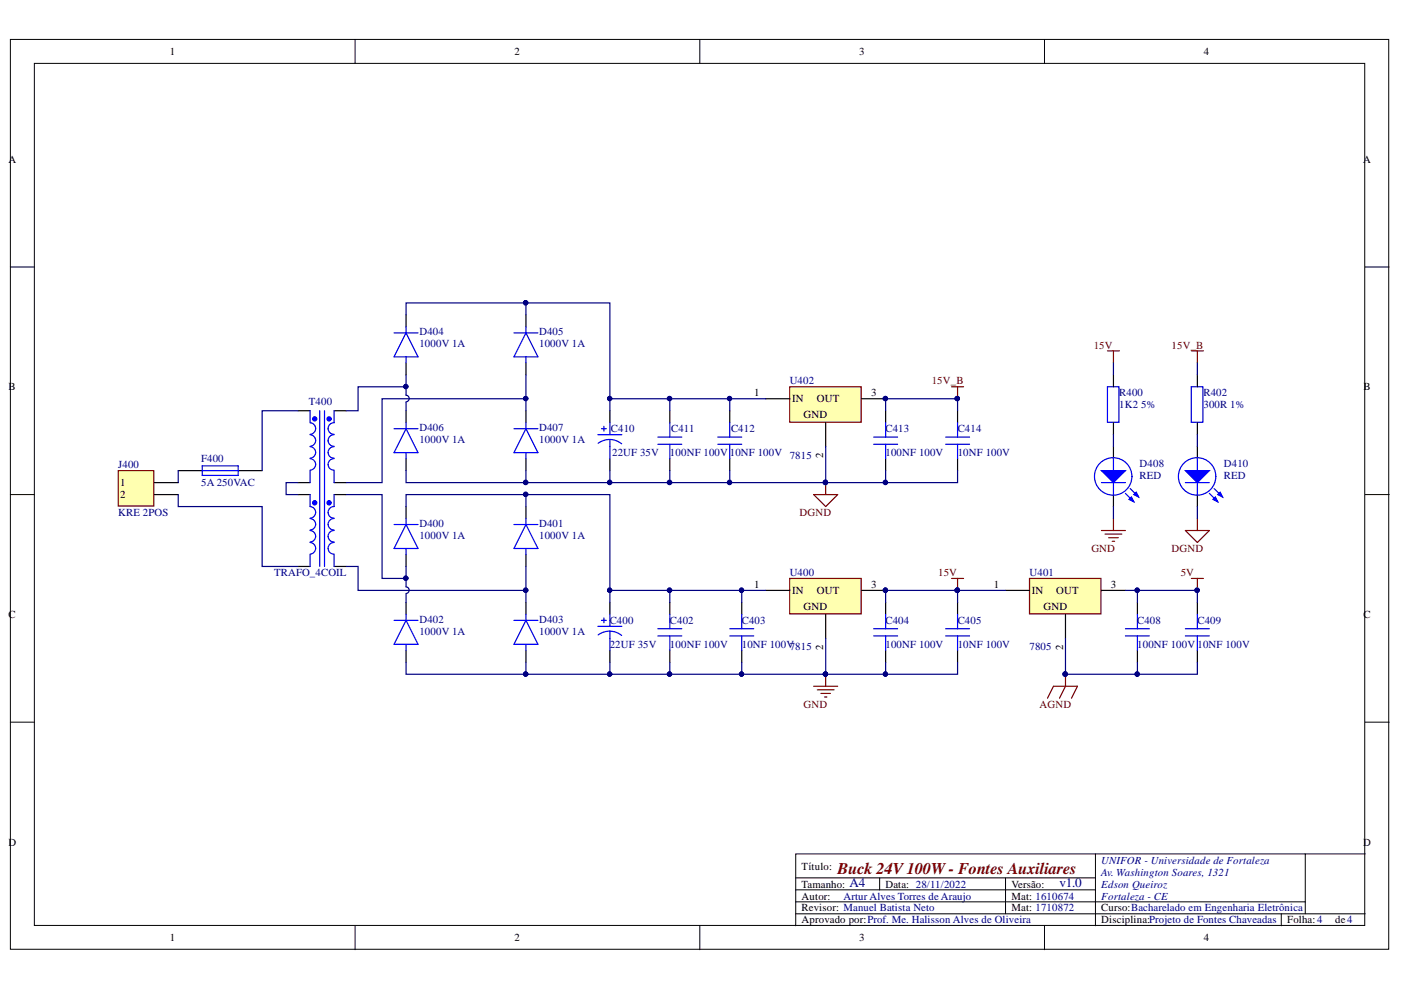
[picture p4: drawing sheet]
<svg xmlns="http://www.w3.org/2000/svg" width="297mm" height="210mm" viewBox="0 0 297 210" stroke-linecap="round" stroke-linejoin="round" font-family="sans-serif">
<g fill="#fff" stroke="#000" stroke-width=".21">
<path d="M2.2 8.4h292.2v192.9h-292.2z"/>
<path d="M7.3 13.4h282.1v182.8h-282.1z"/>
</g>
<g fill="none" stroke="#000" stroke-width=".21">
<path d="M75.3 8.4v5M148.4 8.4v5M221.5 8.4v5M2.2 56.6h5.1M289.5 56.6h5M2.2 104.9h5.1M289.5 104.9h5M2.2 153.1h5.1M289.5 153.1h5M75.3 196.3v5.1M148.4 196.3v5.1M168.7 186.1h63.6"/>
<path d="M168.7 193.8h120.8M168.7 188.7h63.6M168.7 191.2h108M186.5 186.1v2.6M213.2 186.1v7.7M221.5 196.3v5.1M232.3 181.1v15.2M271.7 193.8v2.5M276.7 181.1h-108v15.2M289.5 181.1h-12.8v12.7"/>
</g>
<path d="M218.3 122.6h15.1v7.6h-15.1z" fill="#ffffb0" stroke="#800000" stroke-width=".25"/>
<path d="M213.2 125.2h5.1M225.9 130.3v5M233.5 125.2h5.1" fill="none" stroke="#000" stroke-width=".25"/>
<path d="M167.4 122.6h15.2v7.6h-15.2z" fill="#ffffb0" stroke="#800000" stroke-width=".25"/>
<g fill="none" stroke="#000" stroke-width=".25">
<path d="M157.3 127.7v2.6M157.3 137.9v2.5M162.3 125.2h5.1M175.1 130.3v5M182.7 125.2h5.1M187.8 127.7v2.6M187.8 137.9v2.5M203 127.7v2.6M203 137.9v2.5M241.2 127.7v2.6M241.2 137.9v2.5M253.9 127.7v2.6"/>
<path d="M253.9 137.9v2.5"/>
</g>
<g fill="#000080" stroke="#000080" stroke-width=".21">
<circle cx="187.7" cy="125.1" r=".46"/>
<circle cx="225.8" cy="142.9" r=".47"/>
<circle cx="175" cy="142.9" r=".46"/>
<circle cx="253.8" cy="125.1" r=".47"/>
<circle cx="203" cy="125.1" r=".47"/>
</g>
<path d="M201.8 122.6h2.5M203 122.6v2.6M252.6 122.6h2.5M253.9 122.6v2.6M172.5 145.5h5.1M173.3 146.3h3.5M174 147h2.1M174.8 147.8h.5M175.1 143v2.5M222.1 148l1.3-2.5h5l-1.2 2.5M225.9 143v2.5l-1.3 2.5" fill="none" stroke="#800000" stroke-width=".25"/>
<g fill="none" stroke="#00f" stroke-width=".25">
<path d="M154.7 133.3h5.1M154.7 134.8h5.1M157.3 130.3v3M157.3 134.8v3.1M185.2 133.3h5.1M185.2 134.8h5.1M187.8 130.3v3M187.8 134.8v3.1M200.5 133.3h5.1M200.5 134.8h5.1M203 130.3v3M203 134.8v3.1"/>
<path d="M238.6 133.3h5.1M238.6 134.8h5.1M241.2 130.3v3M241.2 134.8v3.1M251.3 133.3h5.1M251.3 134.8h5.1M253.9 130.3v3M253.9 134.8v3.1"/>
</g>
<path d="M25.1 99.8h7.5v7.5h-7.5z" fill="#ffffb0" stroke="#800000" stroke-width=".25"/>
<g fill="none" stroke="#000" stroke-width=".25">
<path d="M86.1 66.8v2.5M86.1 76.9v2.6M111.5 66.8v2.5M111.5 76.9v2.6M63.2 87.1h2.6M70.8 87.1h2.6M86.1 87.1v2.5M86.1 97.2v2.6M111.5 87.1v2.5M111.5 97.2v2.6M32.7 102.3h5.1M32.7 104.9h5.1"/>
<path d="M63.2 102.3h2.6M63.2 104.9h2.6M70.8 102.3h2.6M70.8 104.9h2.6M86.1 107.4v2.5M86.1 117.6v2.5M111.5 107.4v2.5M111.5 117.6v2.5M63.2 120.1h2.6M70.8 120.1h2.6M86.1 127.7v2.6M86.1 137.9v2.5"/>
<path d="M111.5 127.7v2.6M111.5 137.9v2.5"/>
</g>
<g fill="none" stroke="#00f" stroke-width=".25">
<path d="M83.5 70.6h5.1M86.1 69.3v1.3M86.1 75.7v1.2M86.1 70.6l2.5 5.1h-5.1zM109 70.6h5.1M111.5 69.3v1.3M111.5 75.7v1.2M111.5 70.6l2.6 5.1h-5.1zM65.8 97.2a1.22 1.22 0 0 1 1.1 1.3 1.22 1.22 0 0 1-1.2 1.2M65.8 94.7a1.22 1.22 0 0 1 1.1 1.2 1.22 1.22 0 0 1-1.2 1.2M65.8 92.2a1.23 1.23 0 0 1 1.1 1.2 1.23 1.23 0 0 1-1.2 1.2M65.8 87.1v2.5a1.23 1.23 0 0 1 1.1 1.3 1.23 1.23 0 0 1-1.2 1.2"/>
<path d="M65.8 99.8v2.5M67.8 87.1v33M68.8 87.1v33M70.8 92.2a1.23 1.23 0 0 0-1.2 1.2 1.23 1.23 0 0 0 1.2 1.2M70.8 94.7a1.22 1.22 0 0 0-1.2 1.2 1.22 1.22 0 0 0 1.2 1.2M70.8 97.2a1.22 1.22 0 0 0-1.2 1.3 1.22 1.22 0 0 0 1.2 1.2M70.8 87.1v2.5a1.23 1.23 0 0 0-1.2 1.3 1.23 1.23 0 0 0 1.2 1.2M70.8 99.8v2.5M83.5 90.9h5.1M86.1 89.6v1.3M86.1 96v1.2M86.1 90.9l2.5 5.1h-5.1z"/>
<path d="M109 90.9h5.1M111.5 89.6v1.3M111.5 96v1.2M111.5 90.9l2.6 5.1h-5.1zM65.8 109.9a1.22 1.22 0 0 1 1.1 1.3 1.22 1.22 0 0 1-1.2 1.2M65.8 112.5a1.22 1.22 0 0 1 1.1 1.2 1.22 1.22 0 0 1-1.2 1.2M65.8 115a1.23 1.23 0 0 1 1.1 1.3 1.23 1.23 0 0 1-1.2 1.2M65.8 104.9v2.5a1.23 1.23 0 0 1 1.1 1.2 1.23 1.23 0 0 1-1.2 1.3M65.8 117.6v2.5M70.8 115a1.23 1.23 0 0 0-1.2 1.3 1.23 1.23 0 0 0 1.2 1.2M70.8 112.5a1.22 1.22 0 0 0-1.2 1.2 1.22 1.22 0 0 0 1.2 1.2M70.8 109.9a1.22 1.22 0 0 0-1.2 1.3 1.22 1.22 0 0 0 1.2 1.2"/>
<path d="M70.8 104.9v2.5a1.23 1.23 0 0 0-1.2 1.2 1.23 1.23 0 0 0 1.2 1.3M70.8 117.6v2.5M83.5 111.2h5.1M86.1 111.2l2.5 5.1h-5.1zM86.1 109.9v1.3M86.1 116.3v1.3M109 111.2h5.1M111.5 111.2l2.6 5.1h-5.1zM111.5 109.9v1.3M111.5 116.3v1.3M83.5 131.5h5.1M86.1 130.3v1.2"/>
<path d="M86.1 136.6v1.3M86.1 131.5l2.5 5.1h-5.1zM109 131.5h5.1M111.5 130.3v1.2M111.5 136.6v1.3M111.5 131.5l2.6 5.1h-5.1z"/>
</g>
<g fill="#00f" stroke="#00f" stroke-width=".21">
<circle cx="66.7" cy="88.8" r=".46"/>
<circle cx="69.8" cy="88.8" r=".46"/>
<circle cx="69.8" cy="106.6" r=".46"/>
<circle cx="66.7" cy="106.6" r=".46"/>
</g>
<path d="M167.4 82h15.2v7.5h-15.2z" fill="#ffffb0" stroke="#800000" stroke-width=".25"/>
<g fill="none" stroke="#000" stroke-width=".25">
<path d="M236.1 79.5v2.5M253.9 79.5v2.5M37.8 99.8h5.1M50.5 99.8h5.1M129.3 87.1v2.5M129.3 97.2v2.6M154.7 87.1v2.5M154.7 97.2v2.6M162.3 84.5h5.1M175.1 89.6v5.1M182.7 84.5h5.1M187.8 87.1v2.5"/>
<path d="M187.8 97.2v2.6M203 87.1v2.5M203 97.2v2.6M236.1 89.6v2.6M236.1 94.7v2.5M253.9 89.6v2.6M236.1 104.9v2.5M129.3 127.7v2.6M129.3 137.9v2.5"/>
</g>
<g fill="#000080" stroke="#000080" stroke-width=".21">
<circle cx="187.7" cy="84.5" r=".46"/>
<circle cx="203" cy="84.5" r=".46"/>
<circle cx="175" cy="102.3" r=".46"/>
</g>
<path d="M201.8 82h2.5M203 82v2.5M172.5 104.9h5.1l-2.5 2.5zM175.1 102.3v2.6" fill="none" stroke="#800000" stroke-width=".25"/>
<g fill="none" stroke="#00f" stroke-width=".25">
<path d="M42.9 98.8h7.6v2h-7.6zM42.9 99.8h7.6M126.8 92.2h5M127.5 90.9h1M128 90.4v1M129.3 93.2l-1.6 .3-.9 .5M129.3 93.2l1.1 .1 1.4 .8M129.3 89.6v2.6M129.3 93.2v4M152.2 92.7h5.1M152.2 94.2h5.1M154.7 89.6v3.1"/>
<path d="M154.7 94.2v3M185.2 92.7h5.1M185.2 94.2h5.1M187.8 89.6v3.1M187.8 94.2v3M200.5 92.7h5.1M200.5 94.2h5.1M203 89.6v3.1M203 94.2v3M234.8 82h2.4v7.5h-2.4zM252.6 82h2.4v7.5h-2.4zM126.8 132.8h5"/>
<path d="M127.5 131.5h1M128 131v1M129.3 133.8l-1.6 .3-.9 .5M129.3 133.8l1.6 .4 .9 .5M129.3 130.3v2.5M129.3 133.8v4.1"/>
</g>
<path d="M233.5 99.8h5.1l-2.5 2.5z" fill="#00f"/>
<path d="M233.5 99.8h5.1l-2.5 2.5zM238.6 104.6l1.8 1.8M239.6 103.6l1.8 1.8" fill="none" stroke="#00f" stroke-width=".25"/>
<path d="M239.4 105.9l.5-.5 .5 1z" fill="#00f"/>
<path d="M239.4 105.9l.5-.5 .5 1z" fill="none" stroke="#00f" stroke-width=".25"/>
<path d="M240.4 104.9l.5-.5 .5 1z" fill="#00f"/>
<g fill="none" stroke="#00f" stroke-width=".25">
<path d="M236.1 97.2v2.6M233.5 102.3h5.1M236.1 102.3v2.6M240.4 104.9l.5-.5 .5 1z"/>
<circle cx="236" cy="101" r="4"/>
</g>
<path d="M253.9 94.7v2.5M253.9 104.9v2.5" fill="none" stroke="#000" stroke-width=".25"/>
<path d="M251.3 99.8h5.1l-2.5 2.5z" fill="#00f"/>
<path d="M251.3 99.8h5.1l-2.5 2.5zM256.4 104.6l1.8 1.8M257.4 103.6l1.8 1.8" fill="none" stroke="#00f" stroke-width=".25"/>
<path d="M257.2 105.9l.5-.5 .5 1z" fill="#00f"/>
<path d="M257.2 105.9l.5-.5 .5 1z" fill="none" stroke="#00f" stroke-width=".25"/>
<path d="M258.2 104.9l.5-.5 .5 1z" fill="#00f"/>
<g fill="none" stroke="#00f" stroke-width=".25">
<path d="M139.5 92.7h5.1M139.5 94.2h5.1M142 89.6v3.1M142 94.2v3M253.9 97.2v2.6M251.3 102.3h5.1M253.9 102.3v2.6M258.2 104.9l.5-.5 .5 1zM139.5 133.3h5.1M139.5 134.8h5.1M142 130.3v3M142 134.8v3.1"/>
<circle cx="253.8" cy="101" r="4"/>
</g>
<path d="M234.8 74.4h2.5M236.1 74.4v2.5M252.6 74.4h2.5M253.9 74.4v2.5M233.5 112.5h5.1M234.3 113.2h3.5M235.1 114h2M235.8 114.8h.5M236.1 109.9v2.6M251.3 112.5h5.1l-2.5 2.5zM253.9 109.9v2.6" fill="none" stroke="#800000" stroke-width=".25"/>
<path d="M142 87.1v2.5M142 97.2v2.6M142 127.7v2.6M142 137.9v2.5" fill="none" stroke="#000" stroke-width=".25"/>
<g fill="none" stroke="#000080" stroke-width=".25">
<path d="M86.1 66.8v-2.6h25.4v2.6M86.1 79.5v4.3a.71 .71 0 0 1 .6 .7 .71 .71 0 0 1-.6 .7M111.5 64.2h17.8v20.3h33M111.5 79.5v7.6M236.1 76.9v2.6M253.9 76.9v2.6M37.8 99.8v2.5M63.2 87.1h-7.6v12.7M86.1 82h-10.2v5.1h-2.5M86.1 99.8v2.5h25.4v-2.5M86.1 85.3v1.8M111.5 84.5h-30.5v17.8h-7.6"/>
<path d="M129.3 84.5v2.6M129.3 99.8v2.5M142 84.5v2.6M142 99.8v2.5M154.7 84.5v2.6M154.7 99.8v2.5M175.1 94.7v7.6M187.8 87.1v-2.6h15.2v2.6M187.8 99.8v2.5M203 99.8v2.5h-27.9M236.1 92.2v2.5M253.9 92.2v2.5"/>
<path d="M37.8 104.9v2.5h17.8v12.7h7.6M63.2 102.3h-2.5v2.6h2.5M73.4 104.9h7.6v17.7h5.1M86.1 107.4v-2.5h25.4v2.5M111.5 102.3h63.6M111.5 104.9h17.8v20.3h28v2.5M236.1 107.4v2.5M253.9 107.4v2.5M73.4 120.1h2.5v5.1h35.6M86.1 120.1v4.3a.71 .71 0 0 1 .6 .7 .71 .71 0 0 1-.6 .7M86.1 125.9v1.8M111.5 120.1v7.6"/>
<path d="M129.3 125.2v2.5M142 125.2v2.5M157.3 125.2h5M175.1 135.3v7.7M203 125.2h-15.2v2.5M203 125.2v2.5M203 125.2h10.2M225.9 135.3v7.7h15.3v-2.6M238.6 125.2h2.6M241.2 127.7v-2.5h12.7v2.5M86.1 140.4v2.6h25.4v-2.6M111.5 143h63.6"/>
<path d="M129.3 140.4v2.6M142 140.4v2.6M157.3 140.4v2.6M187.8 140.4v2.6M203 140.4v2.6h-27.9M253.9 140.4v2.6h-12.7"/>
</g>
<g fill="#000080" stroke="#000080" stroke-width=".21">
<circle cx="129.2" cy="125.1" r=".46"/>
<circle cx="175" cy="142.9" r=".46"/>
<circle cx="241.1" cy="142.9" r=".46"/>
<circle cx="225.8" cy="142.9" r=".47"/>
<circle cx="111.4" cy="142.9" r=".47"/>
<circle cx="111.5" cy="104.8" r=".46"/>
<circle cx="86" cy="82" r=".46"/>
<circle cx="111.5" cy="84.5" r=".46"/>
<circle cx="111.4" cy="102.3" r=".47"/>
<circle cx="111.4" cy="64.2" r=".47"/>
<circle cx="129.3" cy="84.5" r=".46"/>
<circle cx="175" cy="102.3" r=".46"/>
<circle cx="203" cy="84.5" r=".46"/>
<circle cx="187.7" cy="102.3" r=".46"/>
<circle cx="86" cy="122.6" r=".46"/>
<circle cx="111.4" cy="125.1" r=".47"/>
<circle cx="129.2" cy="102.3" r=".46"/>
<circle cx="129.2" cy="142.9" r=".46"/>
<circle cx="187.7" cy="84.5" r=".46"/>
<circle cx="241.1" cy="125.1" r=".46"/>
<circle cx="253.8" cy="125.1" r=".47"/>
<circle cx="141.9" cy="102.3" r=".47"/>
<circle cx="142" cy="84.5" r=".46"/>
<circle cx="154.7" cy="102.3" r=".46"/>
<circle cx="154.7" cy="84.5" r=".46"/>
<circle cx="157.2" cy="142.9" r=".46"/>
<circle cx="141.9" cy="142.9" r=".47"/>
<circle cx="141.9" cy="125.1" r=".47"/>
<circle cx="187.7" cy="142.9" r=".46"/>
<circle cx="157.2" cy="125.1" r=".46"/>
<circle cx="187.7" cy="125.1" r=".46"/>
<circle cx="203" cy="125.1" r=".47"/>
</g>
<text font-size="3.5" fill="#800000" x="177.6" y="185.4">Buck 24V100W- Fontes Auxiliares</text>
<g font-size="2.8" fill="#000080">
<text x="180.1" y="188.1">A4</text>
<text x="224.6" y="188.1">v1.0</text>
</g>
<g font-size="2.3">
<text x="36" y="11.7">1</text>
<text x="109.1" y="11.7">2</text>
<text x="182.1" y="11.7">3</text>
<text x="255.2" y="11.7">4</text>
<text x="1.8" y="34.5">A</text>
<text x="289" y="34.5">A</text>
<text x="1.8" y="82.8">B</text>
<text x="289.1" y="82.8">B</text>
<text x="159.9" y="84">1</text>
<text x="167.9" y="85.3">IN</text>
<text x="170.4" y="88.6">GND</text>
<text x="173.2" y="85.3">OUT</text>
<text x="184.7" y="84">3</text>
<text x="174.5" y="97.1" transform="rotate(-90 174.5 97.1)">2</text>
<text x="25.5" y="103.1">1</text>
<text x="25.5" y="105.7">2</text>
<text x="159.9" y="124.7">1</text>
<text x="167.9" y="126">IN</text>
<text x="173.2" y="126">OUT</text>
<text x="184.7" y="124.7">3</text>
<text x="210.7" y="124.7">1</text>
<text x="218.8" y="126">IN</text>
<text x="223.9" y="126">OUT</text>
<text x="235.5" y="124.7">3</text>
<text x="1.8" y="131">C</text>
<text x="170.4" y="129.3">GND</text>
<text x="221.2" y="129.3">GND</text>
<text x="289.1" y="131">C</text>
<text x="174.5" y="137.7" transform="rotate(-90 174.5 137.7)">2</text>
<text x="225.4" y="137.7" transform="rotate(-90 225.4 137.7)">2</text>
<text x="1.8" y="179.3">D</text>
<text x="289" y="179.3">D</text>
<text x="170" y="184.4">Título:</text>
<text x="170" y="188.2">Tamanho:</text>
<text x="170" y="190.7">Autor:</text>
<text x="187.7" y="188.2">Data: 28/11/2022</text>
<text x="214.5" y="188.2">Versão:</text>
<text x="214.5" y="190.7">Mat: 1610674</text>
<text x="170" y="193.3">Revisor: Manuel Batista Neto</text>
<text x="170" y="195.8">Aprovado por:Prof. Me. Halisson Alves de Oliveira</text>
<text x="214.5" y="193.3">Mat: 1710872</text>
<text x="233.5" y="195.8">Disciplina:Projeto de Fontes Chaveadas</text>
<text x="233.5" y="193.3">Curso:Bacharelado em Engenharia Eletrônica</text>
<text x="272.9" y="195.8">Folha:4</text>
<text x="283.1" y="195.8">de4</text>
<text x="36" y="199.6">1</text>
<text x="109.1" y="199.6">2</text>
<text x="182.1" y="199.6">3</text>
<text x="255.2" y="199.6">4</text>
</g>
<g font-size="2.3" fill="#000080">
<text x="88.9" y="71.1">D404</text>
<text x="114.3" y="71.1">D405</text>
<text x="88.9" y="73.6">1000V 1A</text>
<text x="114.3" y="73.6">1000V 1A</text>
<text x="167.4" y="81.5">U402</text>
<text x="65.5" y="85.8">T400</text>
<text x="237.3" y="84">R400</text>
<text x="237.3" y="86.6">1K2</text>
<text x="242" y="86.6">5%</text>
<text x="255.2" y="84">R402</text>
<text x="255.2" y="86.6">300R 1%</text>
<text x="88.9" y="91.4">D406</text>
<text x="88.9" y="93.9">1000V 1A</text>
<text x="114.3" y="91.4">D407</text>
<text x="114.3" y="93.9">1000V 1A</text>
<text x="129.5" y="91.6">C410</text>
<text x="142.3" y="91.6">C411</text>
<text x="155" y="91.6">C412</text>
<text x="187.7" y="91.6">C413</text>
<text x="203" y="91.6">C414</text>
<text x="25" y="99.3">J400</text>
<text x="42.6" y="98">F400</text>
<text x="129.8" y="96.7">22UF 35V</text>
<text x="142" y="96.7">100NF 100V</text>
<text x="154.7" y="96.7">10NF 100V 7815</text>
<text x="187.7" y="96.7">100NF 100V</text>
<text x="203" y="96.7">10NF 100V</text>
<text x="241.6" y="99">D408</text>
<text x="241.6" y="101.5">RED</text>
<text x="259.5" y="99">D410</text>
<text x="259.5" y="101.5">RED</text>
<text x="42.6" y="103.1">5A 250VAC</text>
<text x="25" y="109.5">KRE 2POS</text>
<text x="88.9" y="111.8">D400</text>
<text x="114.3" y="111.8">D401</text>
<text x="88.9" y="114.3">1000V 1A</text>
<text x="114.3" y="114.3">1000V 1A</text>
<text x="58.1" y="122.2">TRAFO_4COIL</text>
<text x="167.4" y="122.2">U400</text>
<text x="218.3" y="122.2">U401</text>
<text x="88.9" y="132.1">D402</text>
<text x="88.9" y="134.6">1000V 1A</text>
<text x="114.3" y="132.1">D403</text>
<text x="114.3" y="134.6">1000V 1A</text>
<text x="129.3" y="132.3">C400</text>
<text x="129.3" y="137.4">22UF 35V</text>
<text x="142" y="132.3">C402</text>
<text x="142" y="137.4">100NF 100V</text>
<text x="157.3" y="132.3">C403</text>
<text x="157.3" y="137.4">10NF 100V7815</text>
<text x="187.7" y="132.3">C404</text>
<text x="187.7" y="137.4">100NF 100V</text>
<text x="203" y="132.3">C405</text>
<text x="203" y="137.4">10NF 100V</text>
<text x="218.3" y="137.9">7805</text>
<text x="241.1" y="132.3">C408</text>
<text x="241.1" y="137.4">100NF 100V</text>
<text x="253.9" y="132.3">C409</text>
<text x="253.9" y="137.4">10NF 100V</text>
<text x="233.5" y="183.1">UNIFOR - Universidade de Fortaleza</text>
<text x="233.5" y="185.6">Av. Washington Soares, 1321</text>
<text x="178.8" y="190.7">Artur Alves Torres de Araujo</text>
<text x="233.5" y="188.2">Edson Queiroz</text>
<text x="233.5" y="190.7">Fortaleza - CE</text>
</g>
<g font-size="2.3" fill="#800000">
<text x="231.9" y="73.9">15V</text>
<text x="248.4" y="73.9">15V_B</text>
<text x="197.5" y="81.5">15V_B</text>
<text x="169.5" y="109.5">DGND</text>
<text x="231.4" y="117.1">GND</text>
<text x="248.4" y="117.1">DGND</text>
<text x="198.9" y="122.2">15V</text>
<text x="250.3" y="122.2">5V</text>
<text x="170.4" y="150.1">GND</text>
<text x="220.4" y="150.1">AGND</text>
</g>
</svg>
